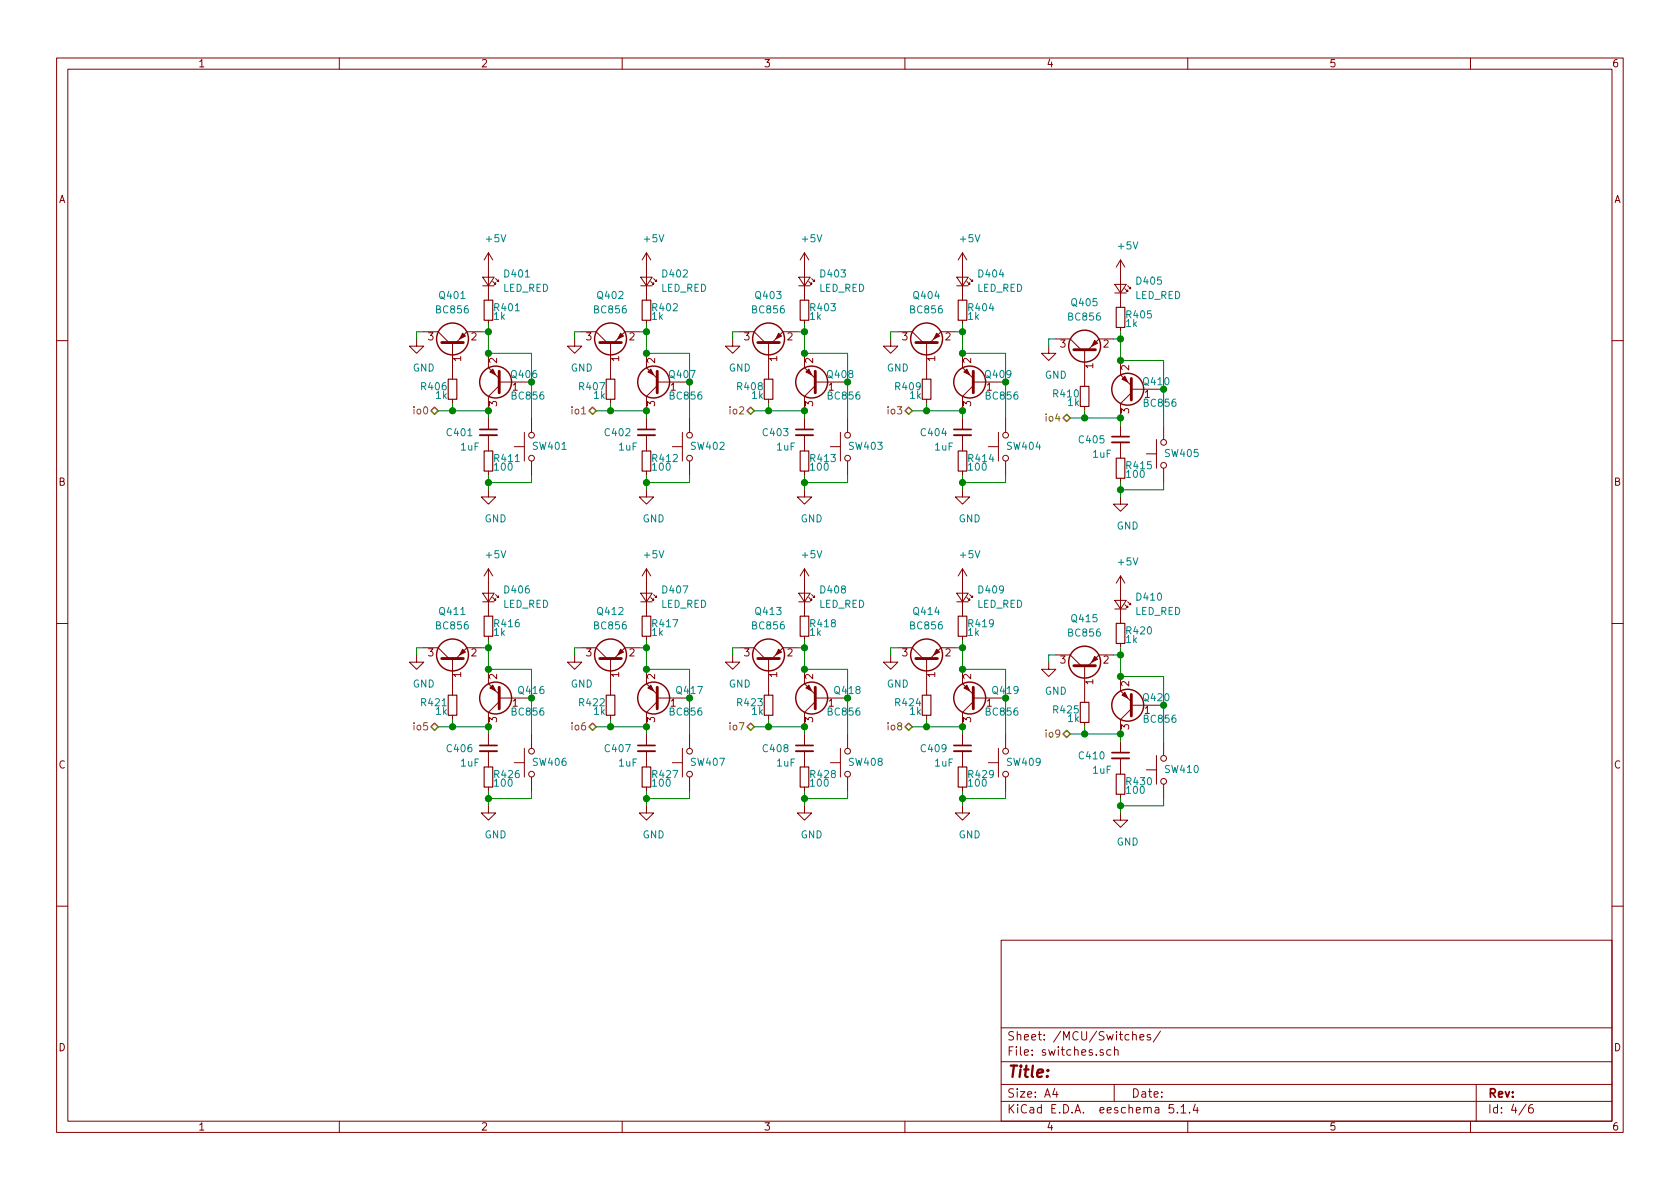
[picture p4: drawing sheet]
<svg xmlns="http://www.w3.org/2000/svg" width="297mm" height="210mm" viewBox="0 0 297 210" stroke-linecap="round" stroke-linejoin="round" font-family="sans-serif">
<g fill="none" stroke="#840000" stroke-width=".18">
<path d="M10 10.3h277v189.9h-277zM12 12.2h273v186.1h-273zM60 10.3v1.9M110 10.3v1.9M160 10.3v1.9M210 10.3v1.9M260 10.3v1.9M73.7 59.9v1.3h1.2l-1.2 1.3-1.3-1.3h1.3M74.9 58.7h2.6l1.9 1.9M85.1 58.7h-2.6l-1.9 1.9M85.3 49h2.1l-1 1.5zM85.3 50.5h2.1"/>
<path d="M86.4 44.7v8.4M86.4 56.6v.8M86.4 44.7l-.8 1.3M86.4 44.7l.7 1.3M87.1 49.8l.5 .5v-.3v.3h-.2M87.6 49.3l.5 .5v-.3v.3h-.2M101.6 59.9v1.3h1.3l-1.3 1.3-1.3-1.3h1.3M102.9 58.7h2.5l1.9 1.9M113 58.7h-2.5l-1.9 1.9M113.3 49h2l-1 1.5zM113.3 50.5h2M114.3 44.7v8.4"/>
<path d="M114.3 56.6v.8M114.3 44.7l-.8 1.3M114.3 44.7l.8 1.3M115.1 49.8l.5 .5v-.3v.3h-.3M115.6 49.3l.5 .5v-.3v.3h-.3M129.5 59.9v1.3h1.3l-1.3 1.3-1.2-1.3h1.2M130.8 58.7h2.5l2 1.9M141 58.7h-2.6l-1.9 1.9M141.2 49h2.1l-1.1 1.5zM141.2 50.5h2.1M142.2 44.7v8.4M142.2 56.6v.8"/>
<path d="M142.2 44.7l-.7 1.3M142.2 44.7l.8 1.3M143 49.8l.5 .5v-.3v.3h-.2M143.5 49.3l.5 .5v-.3v.3h-.2M157.5 59.9v1.3h1.2l-1.2 1.3-1.3-1.3h1.3M158.7 58.7h2.6l1.9 1.9M168.9 58.7h-2.5l-1.9 1.9M169.2 49h2l-1 1.5zM169.2 50.5h2M170.2 44.7v8.4M170.2 56.6v.8M170.2 44.7l-.8 1.3"/>
<path d="M170.2 44.7l.7 1.3M170.9 49.8l.5 .5v-.3v.3h-.2M171.4 49.3l.6 .5v-.3v.3h-.3M186.7 59.9h2.5l1.9 1.9M196.8 59.9h-2.5l-1.9 1.9M197.1 50.3h2l-1 1.5zM197.1 51.8h2M198.1 46v8.4M198.1 57.9v.8M198.1 46l-.7 1.2M198.1 46l.8 1.2M198.9 51l.5 .6v-.3v.3h-.3"/>
<path d="M199.4 50.5l.5 .5v-.2v.2h-.3M10 60.2h2M80 60.6v6.5M80 70.6v.8M86.4 62.5v2.5l1.9 1.9M86.4 73.9v2M86.4 77v2.8M88.3 67.6h5.7M88.3 68.2l-1.9 1.9v2.5M90.9 79h1.8M92.7 76.4v5.1M94 73.9v2.5"/>
<path d="M107.9 60.6v6.5M107.9 70.6v.8M114.3 62.5v2.5l1.9 1.9M114.3 73.9v2M114.3 77v2.8M116.2 67.6h5.7M116.2 68.2l-1.9 1.9v2.5M118.9 79h1.7M120.6 76.4v5.1M121.9 73.9v2.5M135.9 60.6v6.5M135.9 70.6v.8"/>
<path d="M142.2 62.5v2.5l1.9 1.9M142.2 73.9v2M142.2 77v2.8M144.1 68.2l-1.9 1.9v2.5M144.1 67.6h5.8M146.8 79h1.8M148.6 76.4v5.1M149.9 73.9v2.5M163.8 60.6v6.5M163.8 70.6v.8M170.2 62.5v2.5l1.9 1.9M170.2 73.9v2"/>
<path d="M170.2 77v2.8M172.1 68.2l-1.9 1.9v2.5M172.1 67.6h5.7M174.8 79h1.7M176.5 76.4v5.1M177.8 73.9v2.5M185.4 61.2v1.3h1.3l-1.3 1.2-1.3-1.2h1.3M191.8 61.8v6.5M191.8 71.9v.7M198.1 63.7v2.6l1.9 1.9M198.1 75.2v2M198.1 78.2v2.8"/>
<path d="M200 69.5l-1.9 1.9v2.5M200 68.8h5.7M204.5 77.7v5.1M205.7 75.2v2.5M285 60.2h2M86.4 86.6v1.3h1.2l-1.2 1.2-1.3-1.2h1.3M86.4 83.3v.8M94 81.5v2.6M114.3 86.6v1.3h1.3l-1.3 1.2-1.3-1.2h1.3M114.3 83.3v.8M121.9 81.5v2.6M142.2 86.6v1.3h1.3l-1.3 1.2-1.2-1.2h1.2"/>
<path d="M142.2 83.3v.8M149.9 81.5v2.6M170.2 86.6v1.3h1.2l-1.2 1.2-1.3-1.2h1.3M170.2 83.3v.8M177.8 81.5v2.6M198.1 87.9v1.2h1.3l-1.3 1.3-1.3-1.3h1.3M198.1 84.6v.7M202.7 80.3h1.8M205.7 82.8v2.5M10 110.3h2M73.7 115.8v1.3h1.2l-1.2 1.3-1.3-1.3h1.3M74.9 114.5h2.6l1.9 2"/>
<path d="M80 116.5v6.4M85.1 114.5h-2.6l-1.9 2M85.3 104.9h2.1l-1 1.5zM85.3 106.4h2.1M86.4 118.4v2.5l1.9 1.9M86.4 100.6v8.4M86.4 112.5v.8M86.4 100.6l-.8 1.2M86.4 100.6l.7 1.2M87.1 105.7l.5 .5v-.3v.3h-.2M87.6 105.2l.5 .5v-.3v.3h-.2M101.6 115.8v1.3h1.3l-1.3 1.3-1.3-1.3h1.3"/>
<path d="M102.9 114.5h2.5l1.9 2M107.9 116.5v6.4M113 114.5h-2.5l-1.9 2M113.3 104.9h2l-1 1.5zM113.3 106.4h2M114.3 118.4v2.5l1.9 1.9M114.3 100.6v8.4M114.3 112.5v.8M114.3 100.6l-.8 1.2M114.3 100.6l.8 1.2M115.1 105.7l.5 .5v-.3v.3h-.3M115.6 105.2l.5 .5v-.3v.3h-.3"/>
<path d="M129.5 115.8v1.3h1.3l-1.3 1.3-1.2-1.3h1.2M130.8 114.5h2.5l2 2M135.9 116.5v6.4M141 114.5h-2.6l-1.9 2M141.2 104.9h2.1l-1.1 1.5zM141.2 106.4h2.1M142.2 118.4v2.5l1.9 1.9M142.2 100.6v8.4M142.2 112.5v.8M142.2 100.6l-.7 1.2M142.2 100.6l.8 1.2M143 105.7l.5 .5v-.3v.3h-.2"/>
<path d="M143.5 105.2l.5 .5v-.3v.3h-.2M157.5 115.8v1.3h1.2l-1.2 1.3-1.3-1.3h1.3M158.7 114.5h2.6l1.9 2M163.8 116.5v6.4M168.9 114.5h-2.5l-1.9 2M169.2 104.9h2l-1 1.5zM169.2 106.4h2M170.2 118.4v2.5l1.9 1.9M170.2 100.6v8.4M170.2 112.5v.8M170.2 100.6l-.8 1.2M170.2 100.6l.7 1.2"/>
<path d="M170.9 105.7l.5 .5v-.3v.3h-.2M171.4 105.2l.6 .5v-.3v.3h-.3M185.4 117.1v1.3h1.3l-1.3 1.2-1.3-1.2h1.3M186.7 115.8h2.5l1.9 1.9M191.8 117.7v6.5M196.8 115.8h-2.5l-1.9 1.9M197.1 106.2h2l-1 1.5zM197.1 107.7h2M198.1 119.6v2.6l1.9 1.9M198.1 101.8v8.4M198.1 113.8v.7M198.1 101.8l-.7 1.3"/>
<path d="M198.1 101.8l.8 1.3M198.9 106.9l.5 .5v-.2v.2h-.3M199.4 106.4l.5 .5v-.2v.2h-.3M285 110.3h2M80 126.5v.7M86.4 129.8v2M86.4 132.8v2.8M86.4 139.2v.7M88.3 123.4h5.7M88.3 124.1l-1.9 1.9v2.5M90.9 134.9h1.8M92.7 132.3v5.1"/>
<path d="M94 129.8v2.5M94 137.4v2.5M107.9 126.5v.7M114.3 129.8v2M114.3 132.8v2.8M114.3 139.2v.7M116.2 123.4h5.7M116.2 124.1l-1.9 1.9v2.5M118.9 134.9h1.7M120.6 132.3v5.1M121.9 129.8v2.5M121.9 137.4v2.5"/>
<path d="M135.9 126.5v.7M142.2 129.8v2M142.2 132.8v2.8M142.2 139.2v.7M144.1 124.1l-1.9 1.9v2.5M144.1 123.4h5.8M146.8 134.9h1.8M148.6 132.3v5.1M149.9 129.8v2.5M149.9 137.4v2.5M163.8 126.5v.7M170.2 129.8v2"/>
<path d="M170.2 132.8v2.8M170.2 139.2v.7M172.1 124.1l-1.9 1.9v2.5M172.1 123.4h5.7M174.8 134.9h1.7M176.5 132.3v5.1M177.8 129.8v2.5M177.8 137.4v2.5M191.8 127.8v.7M198.1 131.1v2M198.1 134.1v2.8M200 125.3l-1.9 1.9v2.6"/>
<path d="M200 124.7h5.7M202.7 136.1h1.8M204.5 133.6v5.1M205.7 131.1v2.5M205.7 138.7v2.5M86.4 142.5v1.3h1.2l-1.2 1.2-1.3-1.2h1.3M114.3 142.5v1.3h1.3l-1.3 1.2-1.3-1.2h1.3M142.2 142.5v1.3h1.3l-1.3 1.2-1.2-1.2h1.2M170.2 142.5v1.3h1.2l-1.2 1.2-1.3-1.2h1.3M198.1 143.8v1.2h1.3l-1.3 1.3-1.3-1.3h1.3M198.1 140.5v.7M10 160.2h2"/>
<path d="M177 166.3h108v32h-108zM285 160.2h2M60 198.3v1.9M110 198.3v1.9M160 198.3v1.9M177 194.8h108M177 191.8h108M177 187.8h108M177 181.8h108M186.5 192.5l-.4 1h1M186.8 193v1M195 185.7l-.3-.1-.2 .2 .1 .2 .4 .2v.3h-.5"/>
<path d="M196.4 185.7l-.4-.1-.3 .3 .1 .6 .2 .1 .4-.1M197 191.8v3M197.1 185.7l.2-.1 .3 .1 .1 .9M197.1 185.1v1.5M200.3 183.1v-.1a.37 .37 0 0 1 .6 .1v.8M200.3 182.4v1.5M201.5 183.4l.8-.1-.1-.3-.4-.1-.3 .2 .1 .7h.6M203.4 183a.37 .37 0 0 0-.6 .1l.1 .3 .5 .1 .1 .1-.2 .3-.5-.1M205.2 182.3l-1.3 2M207.5 195.3h-.7l-.1 .7 .2-.1 .5 .1 .1 .2v.5l-.2 .1-.6-.1M208.2 196.7v.1M208.8 195.8l.4-.5v1.5"/>
<path d="M208.8 196.8h.9M210 198.3v1.9M210.3 196.7v.1M211.3 195.2l-.3 1.1h.9M211.7 195.8v1M260 198.3v1.9M261 191.8v6.5M269.8 195.2l-1.2 2M271 195.3a.62 .62 0 0 0-.7 .7v.7l.3 .1 .4-.1 .1-.5-.1-.2-.4-.1-.3 .3"/>
<circle cx="94" cy="77" r=".51"/>
<circle cx="121.9" cy="77" r=".51"/>
<circle cx="149.9" cy="77" r=".51"/>
<circle cx="177.8" cy="77" r=".51"/>
<circle cx="205.7" cy="78.2" r=".51"/>
<circle cx="94" cy="81" r=".51"/>
<circle cx="121.9" cy="81" r=".51"/>
<circle cx="149.9" cy="81" r=".51"/>
<circle cx="177.8" cy="81" r=".51"/>
<circle cx="205.7" cy="82.3" r=".51"/>
<circle cx="94" cy="132.8" r=".51"/>
<circle cx="94" cy="136.9" r=".51"/>
<circle cx="121.9" cy="136.9" r=".51"/>
<circle cx="121.9" cy="132.8" r=".51"/>
<circle cx="149.9" cy="136.9" r=".51"/>
<circle cx="149.9" cy="132.8" r=".51"/>
<circle cx="177.8" cy="136.9" r=".51"/>
<circle cx="177.8" cy="132.8" r=".51"/>
<circle cx="205.7" cy="134.1" r=".51"/>
<circle cx="205.7" cy="138.2" r=".51"/>
</g>
<g fill="none" stroke="#840000" stroke-width=".2">
<path d="M85.6 53.1h1.5v3.5h-1.5zM113.5 53.1h1.6v3.5h-1.6zM141.5 53.1h1.5v3.5h-1.5zM169.4 53.1h1.5v3.5h-1.5zM197.4 54.4h1.5v3.5h-1.5zM79.2 67.1h1.6v3.5h-1.6zM85.6 79.8h1.5v3.5h-1.5zM107.2 67.1h1.5v3.5h-1.5zM113.5 79.8h1.6v3.5h-1.6zM135.1 67.1h1.6v3.5h-1.6zM141.5 79.8h1.5v3.5h-1.5zM163.1 67.1h1.5v3.5h-1.5z"/>
<path d="M169.4 79.8h1.5v3.5h-1.5zM191 68.3h1.5v3.6h-1.5zM197.4 81h1.5v3.6h-1.5zM85.6 109h1.5v3.5h-1.5zM113.5 109h1.6v3.5h-1.6zM141.5 109h1.5v3.5h-1.5zM169.4 109h1.5v3.5h-1.5zM197.4 110.2h1.5v3.6h-1.5zM79.2 122.9h1.6v3.6h-1.6zM85.6 135.6h1.5v3.6h-1.5zM107.2 122.9h1.5v3.6h-1.5zM113.5 135.6h1.6v3.6h-1.6z"/>
<path d="M135.1 122.9h1.6v3.6h-1.6zM141.5 135.6h1.5v3.6h-1.5zM163.1 122.9h1.5v3.6h-1.5zM169.4 135.6h1.5v3.6h-1.5zM191 124.2h1.5v3.6h-1.5zM197.4 136.9h1.5v3.6h-1.5z"/>
</g>
<path d="M84.8 77h3.1M112.8 77h3M140.7 77h3.1M168.7 77h3M196.6 78.2h3M84.8 132.8h3.1M112.8 132.8h3M140.7 132.8h3.1M168.7 132.8h3M196.6 134.1h3" fill="none" stroke="#840000" stroke-width=".33"/>
<path d="M84.8 75.9h3.1M112.8 75.9h3M140.7 75.9h3.1M168.7 75.9h3M196.6 77.2h3M84.8 131.8h3.1M112.8 131.8h3M140.7 131.8h3.1M168.7 131.8h3M196.6 133.1h3" fill="none" stroke="#840000" stroke-width=".3"/>
<g fill="none" stroke="#840000" stroke-width=".25">
<circle cx="80" cy="59.9" r="2.82"/>
<circle cx="107.9" cy="59.9" r="2.82"/>
<circle cx="135.9" cy="59.9" r="2.82"/>
<circle cx="163.8" cy="59.9" r="2.82"/>
<circle cx="87.6" cy="67.6" r="2.82"/>
<circle cx="115.6" cy="67.6" r="2.82"/>
<circle cx="143.5" cy="67.6" r="2.82"/>
<circle cx="171.4" cy="67.6" r="2.82"/>
<circle cx="191.8" cy="61.2" r="2.82"/>
<circle cx="199.4" cy="68.8" r="2.82"/>
<circle cx="80" cy="115.8" r="2.82"/>
<circle cx="107.9" cy="115.8" r="2.82"/>
<circle cx="135.9" cy="115.8" r="2.82"/>
<circle cx="163.8" cy="115.8" r="2.82"/>
<circle cx="191.8" cy="117.1" r="2.82"/>
<circle cx="87.6" cy="123.4" r="2.82"/>
<circle cx="115.6" cy="123.4" r="2.82"/>
<circle cx="143.5" cy="123.4" r="2.82"/>
<circle cx="171.4" cy="123.4" r="2.82"/>
<circle cx="199.4" cy="124.7" r="2.82"/>
</g>
<g fill="none" stroke="#840000" stroke-width=".51">
<path d="M78.1 60.6h3.8M88.3 65.7v3.8M106 60.6h3.9M116.2 65.7v3.8M134 60.6h3.8M144.1 65.7v3.8M161.9 60.6h3.8M172.1 65.7v3.8M189.9 61.8h3.8M200 66.9v3.8M78.1 116.5h3.8M106 116.5h3.9"/>
<path d="M134 116.5h3.8M161.9 116.5h3.8M189.9 117.7h3.8M88.3 121.5v3.8M116.2 121.5v3.8M144.1 121.5v3.8M172.1 121.5v3.8M200 122.8v3.8"/>
</g>
<g fill="#840000" stroke="#840000" stroke-width=".18">
<path d="M142.5 121.7l.5-.5 .5 1z"/>
<path d="M137.7 114.8l.5 .5-1 .5z"/>
<path d="M165.6 58.9l.5 .5-1 .5z"/>
<path d="M170.9 65.3l.5 1-1-.5z"/>
<path d="M137.7 58.9l.5 .5-1 .5z"/>
<path d="M142.5 65.8l.5-.5 .5 1z"/>
<path d="M86.6 121.7l.5-.5 .5 1z"/>
<path d="M81.8 114.8l.5 .5-1 .5z"/>
<path d="M114.6 121.7l.5-.5 .5 1z"/>
<path d="M109.7 114.8l.5 .5-1 .5z"/>
<path d="M193.5 60.2l.6 .5-1.1 .5z"/>
<path d="M198.4 67.1l.5-.6 .5 1.1z"/>
<path d="M81.8 58.9l.5 .5-1 .5z"/>
<path d="M86.6 65.8l.5-.5 .5 1z"/>
<path d="M115.1 65.3l.5 1-1-.5z"/>
<path d="M109.7 58.9l.5 .5-1 .5z"/>
<path d="M198.4 122.9l.5-.5 .5 1z"/>
<path d="M165.6 114.8l.5 .5-1 .5z"/>
<path d="M170.9 121.2l.5 1-1-.5z"/>
<path d="M193.5 116.1l.6 .5-1.1 .5z"/>
</g>
<g fill="none" stroke="#008400" stroke-width=".18">
<path d="M74.9 58.7h-1.2v1.2M85.1 58.7h1.3M86.4 57.4v5.1h7.6v11.4M102.9 58.7h-1.3v1.2M113 58.7h1.3M114.3 57.4v5.1h7.6v11.4M130.8 58.7h-1.3v1.2M141 58.7h1.2M142.2 57.4v5.1h7.7v11.4M158.7 58.7h-1.2v1.2M168.9 58.7h1.3M170.2 57.4v5.1h7.6v11.4"/>
<path d="M186.7 59.9h-1.3v1.3M196.8 59.9h1.3M198.1 58.7v5h7.6v11.5M77.5 72.6h8.9v1.3M80 71.4v1.2M105.4 72.6h8.9v1.3M107.9 71.4v1.2M133.3 72.6h8.9v1.3M135.9 71.4v1.2M161.3 72.6h8.9v1.3M163.8 71.4v1.2M189.2 73.9h8.9v1.3"/>
<path d="M191.8 72.6v1.3M86.4 84.1v2.5M94 84.1v1.2h-7.6M114.3 84.1v2.5M121.9 84.1v1.2h-7.6M142.2 84.1v2.5M149.9 84.1v1.2h-7.7M170.2 84.1v2.5M177.8 84.1v1.2h-7.6M198.1 85.3v2.6M205.7 85.3v1.3h-7.6M74.9 114.5h-1.2v1.3"/>
<path d="M85.1 114.5h1.3M86.4 113.3v5.1h7.6v11.4M102.9 114.5h-1.3v1.3M113 114.5h1.3M114.3 113.3v5.1h7.6v11.4M130.8 114.5h-1.3v1.3M141 114.5h1.2M142.2 113.3v5.1h7.7v11.4M158.7 114.5h-1.2v1.3M168.9 114.5h1.3M170.2 113.3v5.1h7.6v11.4M186.7 115.8h-1.3v1.3"/>
<path d="M196.8 115.8h1.3M198.1 114.5v5.1h7.6v11.5M77.5 128.5h8.9v1.3M80 127.2v1.3M86.4 139.9v2.6M94 139.9v1.3h-7.6M105.4 128.5h8.9v1.3M107.9 127.2v1.3M114.3 139.9v2.6M121.9 139.9v1.3h-7.6M133.3 128.5h8.9v1.3M135.9 127.2v1.3"/>
<path d="M142.2 139.9v2.6M149.9 139.9v1.3h-7.7M161.3 128.5h8.9v1.3M163.8 127.2v1.3M170.2 139.9v2.6M177.8 139.9v1.3h-7.6M189.2 129.8h8.9v1.3M191.8 128.5v1.3M198.1 141.2v2.6M205.7 141.2v1.3h-7.6"/>
</g>
<path d="M76.8 72l.7 .6-.7 .7-.6-.7zM104.8 72l.6 .6-.6 .7-.7-.7zM132.7 72l.6 .6-.6 .7-.6-.7zM160.7 72l.6 .6-.6 .7-.7-.7zM188 73.9l.6-.6 .6 .6-.6 .6zM76.2 128.5l.6-.6 .7 .6-.7 .7zM104.1 128.5l.7-.6 .6 .6-.6 .7zM132.1 128.5l.6-.6 .6 .6-.6 .7zM160 128.5l.7-.6 .6 .6-.6 .7zM188 129.8l.6-.6 .6 .6-.6 .6z" fill="none" stroke="#848400" stroke-width=".25"/>
<g fill="#008400" stroke="#008400" stroke-width=".25">
<circle cx="142.2" cy="85.3" r=".51"/>
<circle cx="177.8" cy="67.6" r=".51"/>
<circle cx="198.1" cy="129.8" r=".51"/>
<circle cx="86.4" cy="114.5" r=".51"/>
<circle cx="86.4" cy="62.5" r=".51"/>
<circle cx="94" cy="67.6" r=".51"/>
<circle cx="86.4" cy="58.7" r=".51"/>
<circle cx="170.2" cy="58.7" r=".51"/>
<circle cx="86.4" cy="72.6" r=".51"/>
<circle cx="142.2" cy="128.5" r=".51"/>
<circle cx="198.1" cy="86.6" r=".51"/>
<circle cx="142.2" cy="118.4" r=".51"/>
<circle cx="86.4" cy="85.3" r=".51"/>
<circle cx="191.8" cy="129.8" r=".51"/>
<circle cx="149.9" cy="123.4" r=".51"/>
<circle cx="114.3" cy="114.5" r=".51"/>
<circle cx="198.1" cy="119.6" r=".51"/>
<circle cx="205.7" cy="124.7" r=".51"/>
<circle cx="94" cy="123.4" r=".51"/>
<circle cx="198.1" cy="115.8" r=".51"/>
<circle cx="163.8" cy="72.6" r=".51"/>
<circle cx="86.4" cy="118.4" r=".51"/>
<circle cx="80" cy="128.5" r=".51"/>
<circle cx="170.2" cy="62.5" r=".51"/>
<circle cx="86.4" cy="128.5" r=".51"/>
<circle cx="80" cy="72.6" r=".51"/>
<circle cx="114.3" cy="141.2" r=".51"/>
<circle cx="135.9" cy="128.5" r=".51"/>
<circle cx="198.1" cy="142.5" r=".51"/>
<circle cx="170.2" cy="72.6" r=".51"/>
<circle cx="114.3" cy="62.5" r=".51"/>
<circle cx="163.8" cy="128.5" r=".51"/>
<circle cx="135.9" cy="72.6" r=".51"/>
<circle cx="114.3" cy="128.5" r=".51"/>
<circle cx="114.3" cy="85.3" r=".51"/>
<circle cx="142.2" cy="141.2" r=".51"/>
<circle cx="142.2" cy="72.6" r=".51"/>
<circle cx="114.3" cy="118.4" r=".51"/>
<circle cx="121.9" cy="123.4" r=".51"/>
<circle cx="114.3" cy="58.7" r=".51"/>
<circle cx="170.2" cy="128.5" r=".51"/>
<circle cx="198.1" cy="73.9" r=".51"/>
<circle cx="121.9" cy="67.6" r=".51"/>
<circle cx="170.2" cy="118.4" r=".51"/>
<circle cx="177.8" cy="123.4" r=".51"/>
<circle cx="191.8" cy="73.9" r=".51"/>
<circle cx="170.2" cy="114.5" r=".51"/>
<circle cx="108" cy="128.5" r=".51"/>
<circle cx="142.2" cy="62.5" r=".51"/>
<circle cx="114.3" cy="72.6" r=".51"/>
<circle cx="149.9" cy="67.6" r=".51"/>
<circle cx="170.2" cy="85.3" r=".51"/>
<circle cx="198.1" cy="63.7" r=".51"/>
<circle cx="205.7" cy="68.8" r=".51"/>
<circle cx="142.2" cy="58.7" r=".51"/>
<circle cx="170.2" cy="141.2" r=".51"/>
<circle cx="198.1" cy="59.9" r=".51"/>
<circle cx="108" cy="72.6" r=".51"/>
<circle cx="86.4" cy="141.2" r=".51"/>
<circle cx="142.2" cy="114.5" r=".51"/>
</g>
<text font-size="2.8" fill="#840000" x="178" y="190.5">Title:</text>
<g font-size="2.1" fill="#840000">
<text x="178" y="184">Sheet: /MCU/Switches/</text>
<text x="178" y="186.7">File: switches.sch</text>
<text x="178" y="196.9">KiCad E.D.A. eeschema 5.1.4</text>
<text x="178" y="194.1">Size: A4</text>
<text x="200" y="194.1">Date:</text>
<text x="263" y="194.1">Rev:</text>
<text x="263" y="196.9">Id: 4/6</text>
</g>
<g font-size="1.8" fill="#840000">
<text x="35" y="11.9">1</text>
<text x="85" y="11.9">2</text>
<text x="135" y="11.9">3</text>
<text x="185" y="11.9">4</text>
<text x="235" y="11.9">5</text>
<text x="285" y="11.9">6</text>
<text x="10.4" y="35.9">A</text>
<text x="285.4" y="35.9">A</text>
<text x="75.7" y="60.2">3</text>
<text x="81.5" y="63.9" transform="rotate(-90 81.5 63.9)">1</text>
<text x="83.3" y="60.2">2</text>
<text x="87.9" y="64.2" transform="rotate(-90 87.9 64.2)">2</text>
<text x="103.7" y="60.2">3</text>
<text x="109.5" y="63.9" transform="rotate(-90 109.5 63.9)">1</text>
<text x="111.3" y="60.2">2</text>
<text x="115.8" y="64.2" transform="rotate(-90 115.8 64.2)">2</text>
<text x="131.6" y="60.2">3</text>
<text x="137.4" y="63.9" transform="rotate(-90 137.4 63.9)">1</text>
<text x="139.2" y="60.2">2</text>
<text x="143.8" y="64.2" transform="rotate(-90 143.8 64.2)">2</text>
<text x="159.5" y="60.2">3</text>
<text x="165.4" y="63.9" transform="rotate(-90 165.4 63.9)">1</text>
<text x="167.2" y="60.2">2</text>
<text x="171.7" y="64.2" transform="rotate(-90 171.7 64.2)">2</text>
<text x="187.5" y="61.5">3</text>
<text x="193.3" y="65.2" transform="rotate(-90 193.3 65.2)">1</text>
<text x="195.1" y="61.5">2</text>
<text x="199.6" y="65.5" transform="rotate(-90 199.6 65.5)">2</text>
<text x="87.9" y="71.9" transform="rotate(-90 87.9 71.9)">3</text>
<text x="90.6" y="69.1">1</text>
<text x="115.8" y="71.9" transform="rotate(-90 115.8 71.9)">3</text>
<text x="118.6" y="69.1">1</text>
<text x="143.8" y="71.9" transform="rotate(-90 143.8 71.9)">3</text>
<text x="146.5" y="69.1">1</text>
<text x="171.7" y="71.9" transform="rotate(-90 171.7 71.9)">3</text>
<text x="174.4" y="69.1">1</text>
<text x="202.4" y="70.4">1</text>
<text x="199.6" y="73.1" transform="rotate(-90 199.6 73.1)">3</text>
<text x="10.4" y="85.9">B</text>
<text x="285.4" y="85.9">B</text>
<text x="75.7" y="116.1">3</text>
<text x="81.5" y="119.8" transform="rotate(-90 81.5 119.8)">1</text>
<text x="83.3" y="116.1">2</text>
<text x="103.7" y="116.1">3</text>
<text x="109.5" y="119.8" transform="rotate(-90 109.5 119.8)">1</text>
<text x="111.3" y="116.1">2</text>
<text x="131.6" y="116.1">3</text>
<text x="137.4" y="119.8" transform="rotate(-90 137.4 119.8)">1</text>
<text x="139.2" y="116.1">2</text>
<text x="159.5" y="116.1">3</text>
<text x="165.4" y="119.8" transform="rotate(-90 165.4 119.8)">1</text>
<text x="167.2" y="116.1">2</text>
<text x="187.5" y="117.3">3</text>
<text x="195.1" y="117.3">2</text>
<text x="87.9" y="120.1" transform="rotate(-90 87.9 120.1)">2</text>
<text x="90.6" y="125">1</text>
<text x="115.8" y="120.1" transform="rotate(-90 115.8 120.1)">2</text>
<text x="118.6" y="125">1</text>
<text x="143.8" y="120.1" transform="rotate(-90 143.8 120.1)">2</text>
<text x="146.5" y="125">1</text>
<text x="171.7" y="120.1" transform="rotate(-90 171.7 120.1)">2</text>
<text x="174.4" y="125">1</text>
<text x="193.3" y="121.1" transform="rotate(-90 193.3 121.1)">1</text>
<text x="199.6" y="121.4" transform="rotate(-90 199.6 121.4)">2</text>
<text x="87.9" y="127.7" transform="rotate(-90 87.9 127.7)">3</text>
<text x="115.8" y="127.7" transform="rotate(-90 115.8 127.7)">3</text>
<text x="143.8" y="127.7" transform="rotate(-90 143.8 127.7)">3</text>
<text x="171.7" y="127.7" transform="rotate(-90 171.7 127.7)">3</text>
<text x="199.6" y="129" transform="rotate(-90 199.6 129)">3</text>
<text x="202.4" y="126.2">1</text>
<text x="10.4" y="135.9">C</text>
<text x="285.4" y="135.9">C</text>
<text x="10.4" y="185.9">D</text>
<text x="285.4" y="185.9">D</text>
<text x="35" y="199.9">1</text>
<text x="85" y="199.9">2</text>
<text x="135" y="199.9">3</text>
<text x="185" y="199.9">4</text>
<text x="235" y="199.9">5</text>
<text x="285" y="199.9">6</text>
</g>
<g font-size="1.8" fill="#008484">
<text x="86" y="42.8">+5V</text>
<text x="114" y="42.8">+5V</text>
<text x="141.9" y="42.8">+5V</text>
<text x="169.8" y="42.8">+5V</text>
<text x="197.8" y="44.1">+5V</text>
<text x="77.8" y="52.9">Q401</text>
<text x="88.9" y="51.6">LED_RED</text>
<text x="89.3" y="49.1">D401</text>
<text x="105.8" y="52.9">Q402</text>
<text x="116.8" y="51.6">LED_RED</text>
<text x="117.2" y="49.1">D402</text>
<text x="133.7" y="52.9">Q403</text>
<text x="144.8" y="51.6">LED_RED</text>
<text x="145.2" y="49.1">D403</text>
<text x="161.6" y="52.9">Q404</text>
<text x="172.7" y="51.6">LED_RED</text>
<text x="173.1" y="49.1">D404</text>
<text x="200.7" y="52.9">LED_RED</text>
<text x="201.1" y="50.3">D405</text>
<text x="77.2" y="55.4">BC856</text>
<text x="87.4" y="56.6">1k</text>
<text x="87.5" y="55">R401</text>
<text x="105.2" y="55.4">BC856</text>
<text x="115.3" y="56.6">1k</text>
<text x="115.5" y="55">R402</text>
<text x="133.1" y="55.4">BC856</text>
<text x="143.2" y="56.6">1k</text>
<text x="143.4" y="55">R403</text>
<text x="161.1" y="55.4">BC856</text>
<text x="171.2" y="56.6">1k</text>
<text x="171.3" y="55">R404</text>
<text x="189" y="56.7">BC856</text>
<text x="189.6" y="54.1">Q405</text>
<text x="199.1" y="57.8">1k</text>
<text x="199.3" y="56.3">R405</text>
<text x="73" y="65.7">GND</text>
<text x="100.9" y="65.7">GND</text>
<text x="128.9" y="65.7">GND</text>
<text x="156.8" y="65.7">GND</text>
<text x="74.6" y="69">R406</text>
<text x="77.1" y="70.5">1k</text>
<text x="90.5" y="66.8">Q406</text>
<text x="90.6" y="70.7">BC856</text>
<text x="102.5" y="69">R407</text>
<text x="105" y="70.5">1k</text>
<text x="118.5" y="66.8">Q407</text>
<text x="118.5" y="70.7">BC856</text>
<text x="130.5" y="69">R408</text>
<text x="133" y="70.5">1k</text>
<text x="146.4" y="66.8">Q408</text>
<text x="146.5" y="70.7">BC856</text>
<text x="158.4" y="69">R409</text>
<text x="160.9" y="70.5">1k</text>
<text x="174.3" y="66.8">Q409</text>
<text x="174.4" y="70.7">BC856</text>
<text x="184.7" y="67">GND</text>
<text x="186.4" y="70.3">R410</text>
<text x="188.8" y="71.8">1k</text>
<text x="202.3" y="68.1">Q410</text>
<text x="202.4" y="71.9">BC856</text>
<text x="79.1" y="77.1">C401</text>
<text x="107.1" y="77.1">C402</text>
<text x="135" y="77.1">C403</text>
<text x="163" y="77.1">C404</text>
<text x="81.5" y="79.7">1uF</text>
<text x="87.5" y="81.7">R411</text>
<text x="87.5" y="83.2">100</text>
<text x="94.3" y="79.5">SW401</text>
<text x="109.4" y="79.7">1uF</text>
<text x="115.5" y="81.7">R412</text>
<text x="115.5" y="83.2">100</text>
<text x="122.3" y="79.5">SW402</text>
<text x="137.4" y="79.7">1uF</text>
<text x="143.4" y="81.7">R413</text>
<text x="143.4" y="83.2">100</text>
<text x="150.2" y="79.5">SW403</text>
<text x="165.3" y="79.7">1uF</text>
<text x="171.3" y="81.7">R414</text>
<text x="171.3" y="83.2">100</text>
<text x="178.1" y="79.5">SW404</text>
<text x="190.9" y="78.4">C405</text>
<text x="193.3" y="80.9">1uF</text>
<text x="199.3" y="83">R415</text>
<text x="206.1" y="80.8">SW405</text>
<text x="199.3" y="84.5">100</text>
<text x="85.7" y="92.4">GND</text>
<text x="113.6" y="92.4">GND</text>
<text x="141.6" y="92.4">GND</text>
<text x="169.5" y="92.4">GND</text>
<text x="197.4" y="93.6">GND</text>
<text x="86" y="98.7">+5V</text>
<text x="114" y="98.7">+5V</text>
<text x="141.9" y="98.7">+5V</text>
<text x="169.8" y="98.7">+5V</text>
<text x="197.8" y="100">+5V</text>
<text x="88.9" y="107.5">LED_RED</text>
<text x="89.3" y="104.9">D406</text>
<text x="116.8" y="107.5">LED_RED</text>
<text x="117.2" y="104.9">D407</text>
<text x="144.8" y="107.5">LED_RED</text>
<text x="145.2" y="104.9">D408</text>
<text x="172.7" y="107.5">LED_RED</text>
<text x="173.1" y="104.9">D409</text>
<text x="201.1" y="106.2">D410</text>
<text x="77.2" y="111.3">BC856</text>
<text x="77.8" y="108.8">Q411</text>
<text x="87.4" y="112.4">1k</text>
<text x="87.5" y="110.9">R416</text>
<text x="105.2" y="111.3">BC856</text>
<text x="105.8" y="108.8">Q412</text>
<text x="115.3" y="112.4">1k</text>
<text x="115.5" y="110.9">R417</text>
<text x="133.1" y="111.3">BC856</text>
<text x="133.7" y="108.8">Q413</text>
<text x="143.2" y="112.4">1k</text>
<text x="143.4" y="110.9">R418</text>
<text x="161.1" y="111.3">BC856</text>
<text x="161.6" y="108.8">Q414</text>
<text x="171.2" y="112.4">1k</text>
<text x="171.3" y="110.9">R419</text>
<text x="189" y="112.6">BC856</text>
<text x="189.6" y="110">Q415</text>
<text x="199.1" y="113.7">1k</text>
<text x="199.3" y="112.2">R420</text>
<text x="200.7" y="108.8">LED_RED</text>
<text x="73" y="121.6">GND</text>
<text x="74.6" y="124.9">R421</text>
<text x="91.8" y="122.7">Q416</text>
<text x="100.9" y="121.6">GND</text>
<text x="102.5" y="124.9">R422</text>
<text x="119.7" y="122.7">Q417</text>
<text x="128.9" y="121.6">GND</text>
<text x="130.5" y="124.9">R423</text>
<text x="147.7" y="122.7">Q418</text>
<text x="156.8" y="121.6">GND</text>
<text x="158.4" y="124.9">R424</text>
<text x="175.6" y="122.7">Q419</text>
<text x="184.7" y="122.9">GND</text>
<text x="202.3" y="124">Q420</text>
<text x="77.1" y="126.4">1k</text>
<text x="90.6" y="126.5">BC856</text>
<text x="105" y="126.4">1k</text>
<text x="118.5" y="126.5">BC856</text>
<text x="133" y="126.4">1k</text>
<text x="146.5" y="126.5">BC856</text>
<text x="160.9" y="126.4">1k</text>
<text x="174.4" y="126.5">BC856</text>
<text x="186.4" y="126.2">R425</text>
<text x="188.8" y="127.7">1k</text>
<text x="202.4" y="127.8">BC856</text>
<text x="79.1" y="133">C406</text>
<text x="81.5" y="135.6">1uF</text>
<text x="87.5" y="137.6">R426</text>
<text x="94.3" y="135.4">SW406</text>
<text x="107.1" y="133">C407</text>
<text x="109.4" y="135.6">1uF</text>
<text x="115.5" y="137.6">R427</text>
<text x="122.3" y="135.4">SW407</text>
<text x="135" y="133">C408</text>
<text x="137.4" y="135.6">1uF</text>
<text x="143.4" y="137.6">R428</text>
<text x="150.2" y="135.4">SW408</text>
<text x="163" y="133">C409</text>
<text x="165.3" y="135.6">1uF</text>
<text x="171.3" y="137.6">R429</text>
<text x="178.1" y="135.4">SW409</text>
<text x="190.9" y="134.3">C410</text>
<text x="193.3" y="136.8">1uF</text>
<text x="206.1" y="136.7">SW410</text>
<text x="87.5" y="139.1">100</text>
<text x="115.5" y="139.1">100</text>
<text x="143.4" y="139.1">100</text>
<text x="171.3" y="139.1">100</text>
<text x="199.3" y="138.9">R430</text>
<text x="199.3" y="140.4">100</text>
<text x="85.7" y="148.3">GND</text>
<text x="113.6" y="148.3">GND</text>
<text x="141.6" y="148.3">GND</text>
<text x="169.5" y="148.3">GND</text>
<text x="197.4" y="149.5">GND</text>
</g>
<g font-size="1.8" fill="#848400">
<text x="73.4" y="73.3">io0</text>
<text x="101.3" y="73.3">io1</text>
<text x="129.3" y="73.3">io2</text>
<text x="157.2" y="73.3">io3</text>
<text x="185.1" y="74.5">io4</text>
<text x="73.4" y="129.2">io5</text>
<text x="101.3" y="129.2">io6</text>
<text x="129.3" y="129.2">io7</text>
<text x="157.2" y="129.2">io8</text>
<text x="185.1" y="130.4">io9</text>
</g>
</svg>
